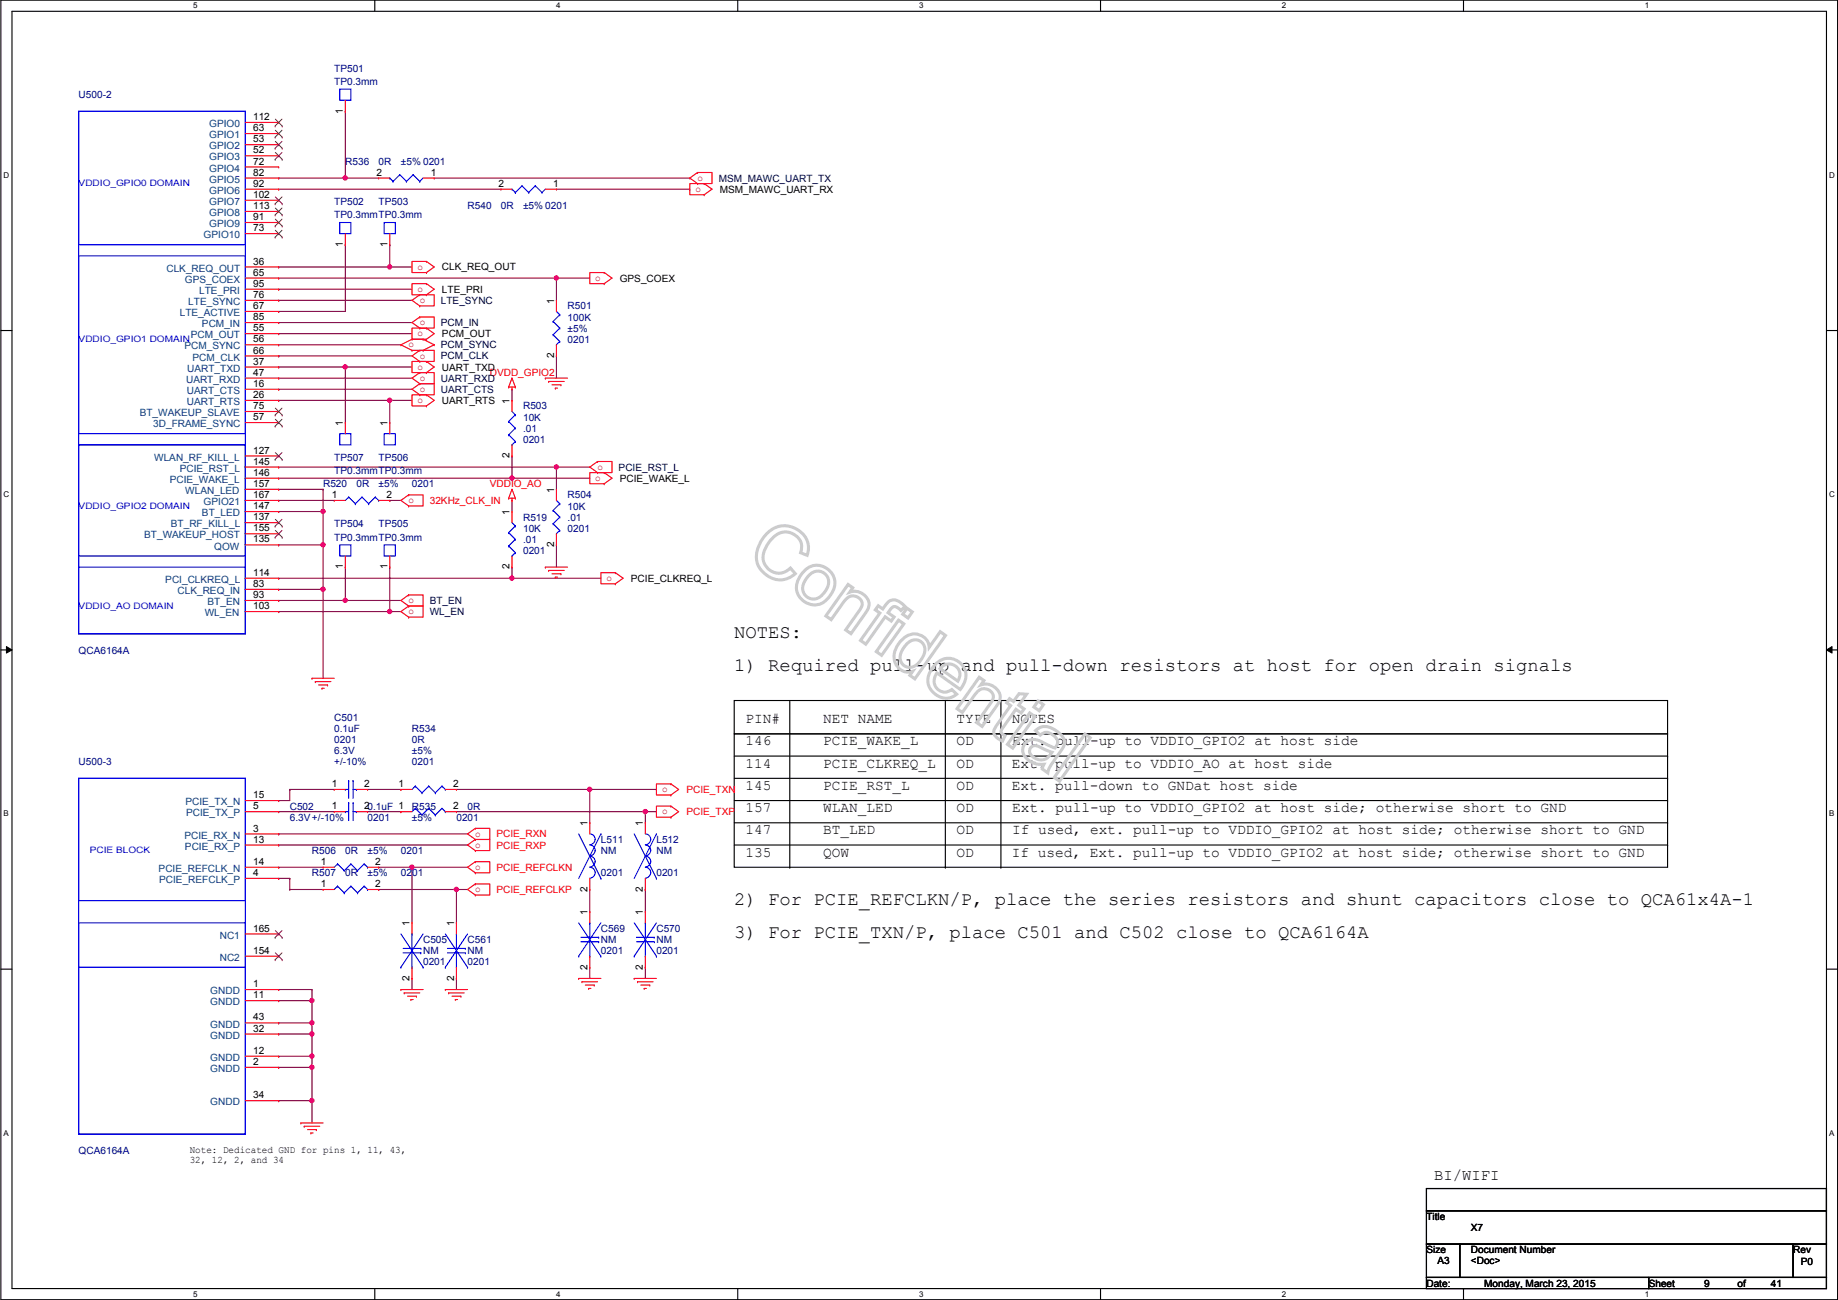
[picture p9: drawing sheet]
<svg xmlns="http://www.w3.org/2000/svg" width="420mm" height="297mm" viewBox="0 0 420 297" stroke-linecap="round" stroke-linejoin="round" font-family="sans-serif">
<path d="M.2 0h419.9v297h-419.9zM2.7 2.6h414.8v291.8h-414.8z" fill="none" stroke="#000" stroke-width=".25"/>
<g fill="#fff">
<path d="M44.2 .3h1v2h-1z"/>
<path d="M44.2 294.7h1v2h-1z"/>
</g>
<path d="M85.7 0v2.6M85.7 294.4v2.6" fill="none" stroke="#000" stroke-width=".25"/>
<g fill="#fff">
<path d="M127.1 .3h1v2h-1z"/>
<path d="M127.1 294.7h1v2h-1z"/>
</g>
<path d="M168.6 0v2.6M168.6 294.4v2.6" fill="none" stroke="#000" stroke-width=".25"/>
<g fill="#fff">
<path d="M210.1 .3h1v2h-1z"/>
<path d="M210.1 294.7h1v2h-1z"/>
</g>
<path d="M251.6 0v2.6M251.6 294.4v2.6" fill="none" stroke="#000" stroke-width=".25"/>
<g fill="#fff">
<path d="M293 .3h1v2h-1z"/>
<path d="M293 294.7h1v2h-1z"/>
</g>
<path d="M334.5 0v2.6M334.5 294.4v2.6" fill="none" stroke="#000" stroke-width=".25"/>
<g fill="#fff">
<path d="M376 .3h1v2h-1z"/>
<path d="M376 294.7h1v2h-1z"/>
<path d="M.8 39h1.3v2h-1.3z"/>
<path d="M418.2 39h1.2v2h-1.2z"/>
<path d="M.8 112h1.3v2h-1.3z"/>
<path d="M418.2 112h1.2v2h-1.2z"/>
</g>
<path d="M.2 75.5h2.5M417.5 75.5h2.6" fill="none" stroke="#000" stroke-width=".25"/>
<g fill="#fff">
<path d="M.8 185h1.2v1.9h-1.2z"/>
<path d="M418.2 185h1.1v1.9h-1.1z"/>
</g>
<path d="M.2 148.5h2.5M417.5 148.5h2.6" fill="none" stroke="#000" stroke-width=".25"/>
<path d="M1.5 147.7l1.2 .8-1.2 .7zM417.5 148.5l1.3-.8v1.5z" fill="#000"/>
<path d="M1.5 147.7l1.2 .8-1.2 .7zM417.5 148.5l1.3-.8v1.5z" fill="none" stroke="#000" stroke-width=".23"/>
<g fill="#fff">
<path d="M.8 257.9h1.2v2h-1.2z"/>
<path d="M418.2 257.9h1.1v2h-1.1z"/>
</g>
<g fill="none" stroke="#000" stroke-width=".25">
<path d="M167.8 160.1h213.4v7.6h-213.4zM167.8 167.7h213.4v30.5h-213.4zM167.8 177.8h213.4M167.8 172.8h213.4M180.5 160.1v38.1M216.1 160.1v38.1M228.8 160.1v38.1M381.2 177.8h.1M381.2 172.8h.1M167.8 193.1h213.4M167.8 188h213.4M167.8 182.9h213.4"/>
<path d="M180.5 198.2h.1M216.1 198.2h.1M228.8 198.2h.1M381.2 193.1h.1M381.2 188h.1M381.2 182.9h.1M.2 221.4h2.5M417.5 221.4h2.6"/>
</g>
<g fill="none" stroke="#800040" stroke-width=".25">
<path d="M63.7 182.9h.1M63.7 185.5h.1M63.7 190.5h.1M63.7 193.1h.1M63.7 198.2h.1M63.7 185.5h12.7M63.7 190.5h43.2M63.7 193.1h43.2M63.7 198.2h10.2M66.2 180.4h.1M66.2 180.4v2.5h-2.5M66.2 180.4h10.2"/>
<path d="M84 180.4h7.6M84 185.5h7.6M86.6 198.2h.1M86.6 198.2h20.3M91.6 180.4h.1M91.6 185.5h.1M94.2 198.2h.1M63.7 200.7h.1M63.7 200.7h2.5M66.2 203.2h.1M66.2 203.2h7.7M86.6 203.2h.1"/>
<path d="M86.6 203.2h20.3M104.3 203.2h.1M63.7 226.1h.1M63.7 228.6h.1M63.7 226.1h7.6M71.3 226.1h.1M71.3 226.1v2.5h-7.6M94.2 223.6h.1M94.2 223.6v2.5M104.3 223.6h.1M104.3 223.6v2.5"/>
</g>
<circle cx="71.3" cy="228.6" r=".49" fill="#f0f"/>
<circle cx="71.3" cy="228.6" r=".49" fill="none" stroke="#f0f" stroke-width=".25"/>
<path d="M63.7 233.7h.1M63.7 233.7h7.6M71.3 228.6h.1M71.3 233.7h.1M71.3 228.6v7.7" fill="none" stroke="#800040" stroke-width=".25"/>
<circle cx="71.3" cy="236.2" r=".49" fill="#f0f"/>
<circle cx="71.3" cy="236.2" r=".49" fill="none" stroke="#f0f" stroke-width=".25"/>
<circle cx="71.3" cy="233.7" r=".49" fill="#f0f"/>
<circle cx="71.3" cy="233.7" r=".49" fill="none" stroke="#f0f" stroke-width=".25"/>
<path d="M63.7 236.3h.1M63.7 236.3h7.6M71.3 236.3h.1M71.3 236.3v7.6M63.7 241.3h.1M63.7 241.3h7.6M71.3 241.3h.1" fill="none" stroke="#800040" stroke-width=".25"/>
<circle cx="71.3" cy="243.9" r=".49" fill="#f0f"/>
<circle cx="71.3" cy="243.9" r=".49" fill="none" stroke="#f0f" stroke-width=".25"/>
<circle cx="71.3" cy="241.3" r=".49" fill="#f0f"/>
<circle cx="71.3" cy="241.3" r=".49" fill="none" stroke="#f0f" stroke-width=".25"/>
<path d="M94.2 198.2h.1M94.2 198.2v12.7" fill="none" stroke="#800040" stroke-width=".25"/>
<circle cx="94.2" cy="198.1" r=".49" fill="#f0f"/>
<circle cx="94.2" cy="198.1" r=".49" fill="none" stroke="#f0f" stroke-width=".25"/>
<path d="M104.3 203.2h.1M104.3 203.2v7.7" fill="none" stroke="#800040" stroke-width=".25"/>
<circle cx="104.3" cy="203.2" r=".49" fill="#f0f"/>
<circle cx="104.3" cy="203.2" r=".49" fill="none" stroke="#f0f" stroke-width=".25"/>
<path d="M66.2 200.7h.1M66.2 200.7v2.5M63.7 243.9h.1M63.7 251.5h.1M63.7 243.9h7.6M63.7 251.5h7.6M71.3 243.9h.1M71.3 251.5h.1M71.3 243.9v12.7" fill="none" stroke="#800040" stroke-width=".25"/>
<circle cx="71.3" cy="251.5" r=".49" fill="#f0f"/>
<circle cx="71.3" cy="251.5" r=".49" fill="none" stroke="#f0f" stroke-width=".25"/>
<path d="M78.9 25.4h.1M78.9 25.4v15.3" fill="none" stroke="#800040" stroke-width=".25"/>
<circle cx="78.9" cy="40.7" r=".49" fill="#f0f"/>
<circle cx="78.9" cy="40.7" r=".49" fill="none" stroke="#f0f" stroke-width=".25"/>
<path d="M63.7 43.2h.1M63.7 40.7h.1M63.7 43.2h50.8M63.7 40.7h15.2M63.7 61h.1M63.7 63.5h.1M63.7 61h25.4M63.7 63.5h63.5" fill="none" stroke="#800040" stroke-width=".25"/>
<circle cx="127.2" cy="63.5" r=".49" fill="#f0f"/>
<circle cx="127.2" cy="63.5" r=".49" fill="none" stroke="#f0f" stroke-width=".25"/>
<g fill="none" stroke="#800040" stroke-width=".25">
<path d="M78.9 55.9h.1M78.9 55.9v15.3h-15.2M89.1 55.9h.1M89.1 55.9v5.1M63.7 66.1h.1M63.7 68.6h.1M63.7 71.2h.1M63.7 73.7h.1M63.7 76.2h.1M63.7 78.8h.1M63.7 66.1h30.5M63.7 68.6h30.5"/>
<path d="M63.7 73.7h30.5M63.7 76.2h30.5M63.7 78.8h27.9M127.2 63.5h.1M127.2 63.5v5.1M127.2 63.5h7.6M63.7 81.3h.1M63.7 83.9h.1M63.7 86.4h.1M63.7 88.9h.1M63.7 91.5h.1M63.7 81.3h30.5"/>
<path d="M63.7 83.9h15.2M63.7 86.4h30.5M63.7 88.9h30.5M63.7 91.5h25.4M127.2 81.3h.1M127.2 81.3v5.1"/>
</g>
<circle cx="89.1" cy="61" r=".49" fill="#f0f"/>
<circle cx="89.1" cy="61" r=".49" fill="none" stroke="#f0f" stroke-width=".25"/>
<path d="M89.1 61h.1M89.1 61h5.1M78.9 83.9h.1M78.9 83.9h15.3" fill="none" stroke="#800040" stroke-width=".25"/>
<circle cx="78.9" cy="83.8" r=".49" fill="#f0f"/>
<circle cx="78.9" cy="83.8" r=".49" fill="none" stroke="#f0f" stroke-width=".25"/>
<path d="M89.1 91.5h.1M89.1 91.5v5.1" fill="none" stroke="#800040" stroke-width=".25"/>
<circle cx="89.1" cy="91.5" r=".49" fill="#f0f"/>
<circle cx="89.1" cy="91.5" r=".49" fill="none" stroke="#f0f" stroke-width=".25"/>
<path d="M78.9 83.9h.1M78.9 83.9v12.7M89.1 91.5h.1M89.1 91.5h5.1M63.7 111.8h.1M63.7 111.8h10.2M73.9 111.8h.1M73.9 111.8v5.1" fill="none" stroke="#800040" stroke-width=".25"/>
<circle cx="73.8" cy="116.9" r=".49" fill="#f0f"/>
<circle cx="73.8" cy="116.9" r=".49" fill="none" stroke="#f0f" stroke-width=".25"/>
<path d="M63.7 116.9h.1M63.7 116.9h10.2M73.9 116.9h.1M73.9 116.9v7.6M73.9 134.7h.1M73.9 134.7v20.3" fill="none" stroke="#800040" stroke-width=".25"/>
<circle cx="73.8" cy="134.6" r=".49" fill="#f0f"/>
<circle cx="73.8" cy="134.6" r=".49" fill="none" stroke="#f0f" stroke-width=".25"/>
<path d="M63.7 134.7h.1M63.7 124.5h.1M63.7 124.5h10.2M73.9 124.5h.1M73.9 124.5v10.2h-10.2" fill="none" stroke="#800040" stroke-width=".25"/>
<circle cx="73.8" cy="124.5" r=".49" fill="#f0f"/>
<circle cx="73.8" cy="124.5" r=".49" fill="none" stroke="#f0f" stroke-width=".25"/>
<path d="M63.7 106.7h.1M63.7 106.7h63.5" fill="none" stroke="#800040" stroke-width=".25"/>
<circle cx="127.2" cy="106.7" r=".49" fill="#f0f"/>
<circle cx="127.2" cy="106.7" r=".49" fill="none" stroke="#f0f" stroke-width=".25"/>
<path d="M63.7 109.3h.1M63.7 109.3h53.3" fill="none" stroke="#800040" stroke-width=".25"/>
<circle cx="117" cy="109.2" r=".49" fill="#f0f"/>
<circle cx="117" cy="109.2" r=".49" fill="none" stroke="#f0f" stroke-width=".25"/>
<g fill="none" stroke="#800040" stroke-width=".25">
<path d="M117 88.9h.1M117 88.9v2.6M63.7 114.3h.1M63.7 114.3h12.7M89.1 114.3h.1M89.1 114.3h2.5M117 104.2h.1M117 109.3h.1M117 104.2v5.1M117 109.3h17.8M127.2 106.7h.1M127.2 106.7v5.1"/>
<path d="M127.2 106.7h7.6M63.7 132.1h.1M63.7 132.1h53.3"/>
</g>
<circle cx="117" cy="132.1" r=".49" fill="#f0f"/>
<circle cx="117" cy="132.1" r=".49" fill="none" stroke="#f0f" stroke-width=".25"/>
<path d="M117 114.3h.1M117 114.3v2.6M63.7 139.7h.1M63.7 137.2h.1M63.7 139.7h25.4M78.9 129.6h.1M78.9 129.6v7.6h-15.2M117 129.6h.1M117 132.1h.1M117 129.6v2.5M117 132.1h20.4" fill="none" stroke="#800040" stroke-width=".25"/>
<circle cx="78.9" cy="137.2" r=".49" fill="#f0f"/>
<circle cx="78.9" cy="137.2" r=".49" fill="none" stroke="#f0f" stroke-width=".25"/>
<path d="M78.9 137.2h.1M78.9 137.2h12.7M89.1 129.6h.1M89.1 129.6v10.1" fill="none" stroke="#800040" stroke-width=".25"/>
<circle cx="89.1" cy="139.7" r=".49" fill="#f0f"/>
<circle cx="89.1" cy="139.7" r=".49" fill="none" stroke="#f0f" stroke-width=".25"/>
<path d="M89.1 139.7h.1M89.1 139.7h2.5M127.2 124.5h.1M127.2 124.5v5.1M104.3 180.4h30.5M134.8 180.4h.1" fill="none" stroke="#800040" stroke-width=".25"/>
<circle cx="134.8" cy="180.4" r=".49" fill="#f0f"/>
<circle cx="134.8" cy="180.4" r=".49" fill="none" stroke="#f0f" stroke-width=".25"/>
<path d="M104.3 185.5h43.2M147.5 185.5h.1" fill="none" stroke="#800040" stroke-width=".25"/>
<circle cx="147.5" cy="185.4" r=".49" fill="#f0f"/>
<circle cx="147.5" cy="185.4" r=".49" fill="none" stroke="#f0f" stroke-width=".25"/>
<g fill="none" stroke="#800040" stroke-width=".25">
<path d="M78.9 40.7h.1M78.9 40.7h7.7M99.3 40.7h58.4M127.2 43.2h30.5M157.7 40.7h.1M157.7 43.2h.1M134.8 180.4h.1M134.8 180.4v7.6M134.8 180.4h15.3M147.5 185.5h.1M147.5 185.5v2.5M147.5 185.5h2.6"/>
<path d="M150.1 180.4h.1M150.1 185.5h.1M134.8 203.2h.1M134.8 203.2v5.1M147.5 203.2h.1M147.5 203.2v5.1M134.8 221h.1M134.8 221v2.6M147.5 221h.1M147.5 221v2.6"/>
</g>
<g fill="none" stroke="#f00" stroke-width=".25">
<path d="M56.1 28h7.6M56.1 30.5h7.6M56.1 35.6h7.6M56.1 33.1h7.6M56.1 38.1h7.6M63.7 28h.1M63.7 30.5h.1M63.7 35.6h.1M63.7 33.1h.1M63.7 38.1h.1M78.9 25.4h.1M78.9 22.9v2.5"/>
<path d="M159.5 39.4h.1M159.5 39.4h3.3v2.6h-3.3M159.5 39.4l-1.8 1.3 1.8 1.3M56.1 45.8h7.6M56.1 43.2h7.6M56.1 40.7h7.6M56.1 48.3h7.6M56.1 50.8h7.6M56.1 53.4h7.6M63.7 45.8h.1M63.7 43.2h.1M63.7 40.7h.1"/>
<path d="M63.7 48.3h.1M63.7 50.8h.1M63.7 53.4h.1M78.9 55.9h.1M78.9 53.4v2.5M86.6 40.7h.1M86.6 40.7h2.5M89.1 55.9h.1M89.1 53.4v2.5M96.7 40.7h2.6M97.5 59.7h.1M97.5 59.7h-3.3v2.6h3.3"/>
<path d="M97.5 59.7l1.8 1.3-1.8 1.3M99.3 40.7h.1M114.5 43.2h.1M114.5 43.2h2.5M124.7 43.2h2.5M127.2 43.2h.1M159.5 42h.1M161 42h.1M161 44.5h.1M161 42h-3.3v2.5h3.3M161 42l1.8 1.2-1.8 1.3M56.1 61h7.6"/>
<path d="M56.1 63.5h7.6M56.1 66.1h7.6M56.1 68.6h7.6M56.1 71.2h7.6M56.1 73.7h7.6M56.1 76.2h7.6M56.1 78.8h7.6M63.7 61h.1M63.7 63.5h.1M63.7 66.1h.1M63.7 68.6h.1M63.7 71.2h.1"/>
<path d="M63.7 73.7h.1M63.7 76.2h.1M63.7 78.8h.1M91.6 78.8h.1M91.6 78.8l2.6 1.3M94.2 77.5h.1M94.2 77.5l-2.6 1.3M94.2 77.5h2.5M96 67.4h.1M96 69.9h.1M96 67.4h3.3v2.5h-3.3M96 72.4h.1"/>
<path d="M96 75h.1M96 72.4h3.3v2.6h-3.3M96 67.4l-1.8 1.2 1.8 1.3M96 72.4l-1.8 1.3 1.8 1.3M96.7 77.5h.1M96.7 77.5l2.6 1.3M97.5 62.3h.1M97.5 64.8h.1M97.5 67.4h.1M97.5 64.8h-3.3v2.6h3.3M97.5 75h.1M97.5 77.5h.1"/>
<path d="M97.5 75h-3.3v2.5h3.3M97.5 64.8l1.8 1.3-1.8 1.3M97.5 75l1.8 1.2-1.8 1.3M99.3 78.8h.1M99.3 78.8l-2.6 1.3M127.2 68.6h.1M127.2 68.6v2.6M127.2 78.8v2.5M138.1 62.3h.1M138.1 64.8h.1M138.1 62.3h-3.3v2.5h3.3M138.1 62.3l1.8 1.2-1.8 1.3"/>
<path d="M56.1 86.4h7.6M56.1 81.3h7.6M56.1 83.9h7.6M56.1 94h7.6M56.1 88.9h7.6M56.1 91.5h7.6M56.1 96.6h7.6M63.7 81.3h.1M63.7 83.9h.1M63.7 86.4h.1M63.7 94h.1M63.7 88.9h.1"/>
<path d="M63.7 91.5h.1M63.7 96.6h.1M78.9 96.6h.1M78.9 96.6v2.5M89.1 96.6h.1M89.1 96.6v2.5M94.2 80.1h.1M94.2 80.1h2.5M96 80.1h.1M96 82.6h.1M96 80.1h3.3v2.5h-3.3M96 85.1h.1"/>
<path d="M96 87.7h.1M96 85.1h3.3v2.6h-3.3M96 90.2h.1M96 87.7h3.3v2.5h-3.3M96 80.1l-1.8 1.2 1.8 1.3M96 85.1l-1.8 1.3 1.8 1.3M96 87.7l-1.8 1.2 1.8 1.3M96.7 80.1h.1M97.5 82.6h.1M97.5 85.1h.1M97.5 82.6h-3.3v2.5h3.3M97.5 90.2h.1"/>
<path d="M97.5 92.8h.1M97.5 90.2h-3.3v2.6h3.3M97.5 82.6l1.8 1.3-1.8 1.2M97.5 90.2l1.8 1.3-1.8 1.3M116.3 88.4h.1M116.3 88.4h1.5M117 88.9h.1M117 86.4h.1M117 91.5h.1M117 88.4v.5M117 91.5v2.5M117 86.4l-.7 2"/>
<path d="M117 86.4l.8 2M117.8 88.4h.1M124.7 86.4h.1M124.7 86.4h5M125.4 87.2h.1M125.4 87.2h3.6M126.2 87.9h2M126.9 88.7h.1M126.9 88.7h.6M127.2 81.3h.1M128.2 87.9h.1M56.1 104.2h7.6"/>
<path d="M56.1 106.7h7.6M56.1 109.3h7.6M56.1 111.8h7.6M56.1 114.3h7.6M56.1 116.9h7.6M56.1 119.4h7.6M63.7 104.2h.1M63.7 106.7h.1M63.7 109.3h.1M63.7 111.8h.1M63.7 114.3h.1M63.7 116.9h.1"/>
<path d="M63.7 119.4h.1M76.4 114.3h.1M76.4 114.3h2.5M86.6 114.3h2.5M89.1 114.3h.1M93.4 113.1h.1M93.4 115.6h.1M93.4 113.1h3.3v2.5h-3.3M93.4 113.1l-1.8 1.2 1.8 1.3M116.3 113.8h.1M116.3 113.8h1.5M117 114.3h.1"/>
<path d="M117 111.8h.1M117 104.2h.1M117 116.9h.1M117 101.6v2.6M117 113.8v.5M117 116.9v2.5M117 111.8l-.7 2M117 111.8l.8 2M117.8 113.8h.1M127.2 111.8h.1M127.2 111.8v2.5M136.6 105.5h.1"/>
<path d="M136.6 108h.1M136.6 105.5h3.3v2.5h-3.3M136.6 105.5l-1.8 1.2 1.8 1.3M138.1 108h.1M138.1 110.5h.1M138.1 108h-3.3v2.5h3.3M138.1 108l1.8 1.3-1.8 1.2M56.1 122h7.6M56.1 124.5h7.6M56.1 132.1h7.6M56.1 139.7h7.6M56.1 137.2h7.6"/>
<path d="M56.1 134.7h7.6M63.7 122h.1M63.7 124.5h.1M63.7 132.1h.1M63.7 139.7h.1M63.7 137.2h.1M63.7 134.7h.1M78.9 129.6h.1M78.9 127v2.6M89.1 129.6h.1M89.1 127v2.6M93.4 135.9h.1"/>
<path d="M93.4 138.5h.1M93.4 135.9h3.3v2.6h-3.3M93.4 138.5h3.3v2.5h-3.3M93.4 135.9l-1.8 1.3 1.8 1.3M93.4 138.5l-1.8 1.2 1.8 1.3M117 129.6h.1M117 127v2.6M124.7 129.6h.1M124.7 129.6h5M125.4 130.3h.1M125.4 130.3h3.6M126.2 131.1h2"/>
<path d="M126.9 131.9h.1M126.9 131.9h.6M127.2 124.5h.1M127.2 122v2.5M128.2 131.1h.1M140.7 130.9h.1M140.7 133.4h.1M140.7 130.9h-3.3v2.5h3.3M140.7 130.9l1.7 1.2-1.7 1.3M71.3 155h.1M71.3 155h5.1M72.1 155.7h.1"/>
<path d="M72.1 155.7h3.5M72.8 156.5h2.1M73.6 157.3h.1M73.6 157.3h.5M74.9 156.5h.1M93.4 141h.1M153.4 179.1h.1M153.4 179.1h-3.3v2.6h3.3M153.4 179.1l1.7 1.3-1.7 1.3M56.1 182.9h7.6M56.1 185.5h7.6M56.1 190.5h7.6"/>
<path d="M56.1 193.1h7.6M56.1 198.2h7.6M63.7 182.9h.1M63.7 185.5h.1M63.7 190.5h.1M63.7 193.1h.1M63.7 198.2h.1M73.9 198.2h.1M73.9 198.2h2.5M76.4 180.4h.1M76.4 185.5h.1M76.4 180.4h2.5"/>
<path d="M76.4 185.5h2.5M81.5 180.4h2.5M81.5 185.5h2.5M84 180.4h.1M84 185.5h.1M84 198.2h2.6M86.6 198.2h.1M91.6 185.5h.1M91.6 180.4h.1M91.6 180.4h2.6M91.6 185.5h2.6M101.8 180.4h2.5"/>
<path d="M101.8 185.5h2.5M104.3 185.5h.1M104.3 180.4h.1M108.7 189.3h.1M108.7 191.8h.1M108.7 189.3h3.3v2.5h-3.3M108.7 194.4h.1M108.7 191.8h3.3v2.6h-3.3M108.7 196.9h.1M108.7 199.4h.1M108.7 196.9h3.3v2.5h-3.3M108.7 189.3l-1.8 1.2 1.8 1.3"/>
<path d="M108.7 191.8l-1.8 1.3 1.8 1.3M108.7 196.9l-1.8 1.3 1.8 1.2M134.8 188h.1M134.8 188v2.5M147.5 188h.1M147.5 188v2.5M153.4 181.7h.1M153.4 184.2h.1M153.4 186.7h.1M153.4 184.2h-3.3v2.5h3.3M153.4 184.2l1.7 1.3-1.7 1.2M56.1 200.7h7.6"/>
<path d="M56.1 218.5h7.6M56.1 213.4h7.6M63.7 200.7h.1M63.7 218.5h.1M63.7 213.4h.1M73.9 203.2h.1M73.9 203.2h2.5M84 203.2h2.6M86.6 203.2h.1M94.2 210.9h.1M94.2 210.9v2.5M104.3 210.9h.1"/>
<path d="M104.3 210.9v2.5M108.7 202h.1M108.7 204.5h.1M108.7 202h3.3v2.5h-3.3M108.7 202l-1.8 1.2 1.8 1.3M134.8 203.2h.1M134.8 208.3h.1M134.8 200.7v2.5M134.8 208.3v2.6M134.8 218.5v2.5M147.5 208.3h.1M147.5 203.2h.1"/>
<path d="M147.5 200.7v2.5M147.5 208.3v2.6M147.5 218.5v2.5M56.1 226.1h7.6M56.1 228.6h7.6M56.1 236.3h7.6M56.1 233.7h7.6M63.7 226.1h.1M63.7 228.6h.1M63.7 236.3h.1M63.7 233.7h.1M91.6 226.1h.1"/>
<path d="M91.6 226.1h5.1M92.4 226.9h.1M92.4 226.9h3.6M93.2 227.6h2M93.9 228.4h.1M93.9 228.4h.5M94.2 223.6h.1M94.2 221v2.6M95.2 227.6h.1M101.8 226.1h.1M101.8 226.1h5.1M102.6 226.9h.1"/>
<path d="M102.6 226.9h3.5M103.3 227.6h2.1M104.1 228.4h.1M104.1 228.4h.5M104.3 223.6h.1M104.3 221v2.6M105.4 227.6h.1M132.3 223.6h.1M132.3 223.6h5.1M133 224.3h.1M133 224.3h3.6M133.8 225.1h2"/>
<path d="M134.6 225.8h.1M134.6 225.8h.5M134.8 221h.1M135.8 225.1h.1M145 223.6h.1M145 223.6h5.1M145.7 224.3h.1M145.7 224.3h3.6M146.5 225.1h2M147.3 225.8h.1M147.3 225.8h.5M147.5 221h.1"/>
<path d="M148.5 225.1h.1M56.1 243.9h7.6M56.1 241.3h7.6M56.1 251.5h7.6M63.7 243.9h.1M63.7 241.3h.1M63.7 251.5h.1M68.8 256.6h.1M68.8 256.6h5.1M69.5 257.3h.1M69.5 257.3h3.6M70.3 258.1h2"/>
<path d="M71.1 258.9h.1M71.1 258.9h.5M72.3 258.1h.1"/>
</g>
<path d="M326.1 271.6h91.4v5h-91.4zM326.1 276.6h91.4v7.7h-91.4zM326.1 284.3h7.6v7.6h-7.6zM326.1 291.9h50.8v2.5h-50.8zM333.7 284.3h76.2v7.6h-76.2zM376.9 291.9h40.6v2.5h-40.6zM409.9 284.3h7.6v7.6h-7.6z" fill="none" stroke="#000" stroke-width=".25"/>
<g fill="none" stroke="#00f" stroke-width=".25">
<path d="M18 25.4h38.1v30.5h-38.1zM18 25.4h38.1v119.4h-38.1zM77.7 20.4h2.5v2.5h-2.5zM91.4 39.9h.1M91.4 39.9l1.5 1.5M91.4 39.9l-1.5 1.5M94.4 39.9h.1M94.4 39.9l1.6 1.5M94.4 39.9l-1.5 1.5M18 58.5h38.1v40.6h-38.1zM77.7 50.8h2.5v2.6h-2.5zM87.8 50.8h2.6v2.6h-2.6z"/>
<path d="M89.1 40.7h.1M89.1 40.7l.8 .7M89.9 41.4h.1M92.9 41.4h.1M96 41.4h.1M96.7 40.7l-.7 .7M117 43.2h.1M117 43.2l.8 .8M117.8 44h.1M119.3 42.5h.1M119.3 42.5l1.6 1.5M119.3 42.5l-1.5 1.5"/>
<path d="M120.9 44h.1M122.4 42.5h.1M122.4 42.5l1.5 1.5M122.4 42.5l-1.5 1.5M123.9 44h.1M124.7 43.2l-.8 .8M126.4 73.4h.1M126.4 76.5h.1M126.4 73.4l1.6 1.6M126.4 76.5l1.6 1.5M127.2 78.8h.1M127.2 71.2l.8 .7"/>
<path d="M128 71.9h.1M128 75h.1M128 78h.1M128 71.9l-1.6 1.5M128 75l-1.6 1.5M128 78l-.8 .8M77.7 99.1h2.5v2.5h-2.5zM87.8 99.1h2.6v2.5h-2.6zM116.3 96.3h.1M116.3 99.4h.1M116.3 96.3l1.5 1.5M116.3 99.4l1.5 1.5"/>
<path d="M117 94l.8 .8M117.8 94.8h.1M117.8 97.8h.1M117.8 94.8l-1.5 1.5M117.8 97.8l-1.5 1.6M18 101.6h38.1v43.2h-38.1zM18 101.6h38.1v25.4h-38.1zM79.7 113.6h.1M79.7 113.6l-.8 .7M79.7 113.6l1.5 1.5M81.2 115.1h.1M82.8 113.6h.1"/>
<path d="M82.8 113.6l-1.6 1.5M82.8 113.6l1.5 1.5M84.3 115.1h.1M85.8 113.6h.1M85.8 113.6l-1.5 1.5M85.8 113.6l.8 .7M86.6 114.3h.1M117 101.6h.1M117 119.4l.8 .8M117.8 100.9h.1M117.8 100.9l-.8 .7M126.4 116.6h.1"/>
<path d="M126.4 119.7h.1M126.4 116.6l1.6 1.6M126.4 119.7l1.6 1.5M127.2 114.3l.8 .8M128 115.1h.1M128 118.2h.1M128 115.1l-1.6 1.5M128 118.2l-1.6 1.5M18 129.6h38.1v15.2h-38.1zM77.7 124.5h2.5v2.5h-2.5zM87.8 124.5h2.6v2.5h-2.6zM116.3 121.7h.1"/>
<path d="M116.3 124.8h.1M116.3 121.7l1.5 1.5M116.3 124.8l1.5 1.5M117 127h.1M117.8 120.2h.1M117.8 123.2h.1M117.8 126.3h.1M117.8 120.2l-1.5 1.5M117.8 123.2l-1.5 1.6M117.8 126.3l-.8 .7M127.2 122h.1M128 121.2h.1"/>
<path d="M128 121.2l-.8 .8M18 177.8h38.1v81.3h-38.1zM18 177.8h38.1v28h-38.1zM79.7 178.4h.1M79.7 178.4v4M80.7 178.4h.1M80.7 178.4v4M94.9 179.6h.1M94.9 179.6l-.7 .8M94.9 179.6l1.6 1.5M98 179.6h.1M98 179.6l-1.5 1.5"/>
<path d="M98 179.6l1.5 1.5M101 179.6h.1M101 179.6l-1.5 1.5M101 179.6l.8 .8M77.2 197.4h.1M77.2 197.4l-.8 .8M77.2 197.4l1.5 1.5M78.7 198.9h.1M78.9 180.4h.1M78.9 185.5h.1M78.9 180.4h.8M78.9 185.5h.8"/>
<path d="M79.7 183.4h.1M79.7 183.4v4.1M80.2 197.4h.1M80.2 197.4l-1.5 1.5M80.2 197.4l1.5 1.5M80.7 183.4h.1M80.7 183.4v4.1M80.7 180.4h.8M80.7 185.5h.8M81.5 180.4h.1M81.5 185.5h.1M81.7 198.9h.1"/>
<path d="M83.3 197.4h.1M83.3 197.4l-1.6 1.5M83.3 197.4l.7 .8M84 198.2h.1M94.9 184.7h.1M94.9 184.7l-.7 .8M94.9 184.7l1.6 1.5M96.5 186.2h.1M96.5 181.1h.1M98 184.7h.1M98 184.7l-1.5 1.5M98 184.7l1.5 1.5"/>
<path d="M99.5 186.2h.1M99.5 181.1h.1M101 184.7h.1M101 184.7l-1.5 1.5M101 184.7l.8 .8M101.8 185.5h.1M101.8 180.4h.1M132.3 190.5l5.1 10.2M134.8 190.5a1.25 1.25 0 0 1 1.2 1.3 1.25 1.25 0 0 1-1.2 1.2M134.8 193.1a1.25 1.25 0 0 1 1.2 1.2 1.25 1.25 0 0 1-1.2 1.3M134.8 195.6a1.25 1.25 0 0 1 1.2 1.3 1.25 1.25 0 0 1-1.2 1.2 1.27 1.27 0 0 1 1.2 1.3 1.27 1.27 0 0 1-1.2 1.3M137.4 190.5h.1"/>
<path d="M137.4 190.5l-5.1 10.2M145 190.5l5.1 10.2M147.5 190.5a1.25 1.25 0 0 1 1.2 1.3 1.25 1.25 0 0 1-1.2 1.2M147.5 193.1a1.25 1.25 0 0 1 1.2 1.2 1.25 1.25 0 0 1-1.2 1.3M147.5 195.6a1.25 1.25 0 0 1 1.2 1.3 1.25 1.25 0 0 1-1.2 1.2 1.27 1.27 0 0 1 1.2 1.3 1.27 1.27 0 0 1-1.2 1.3M150.1 190.5h.1M150.1 190.5l-5.1 10.2M18 210.9h38.1v10.1h-38.1zM77.2 202.5h.1M77.2 202.5l-.8 .7M77.2 202.5l1.5 1.5M78.7 204h.1"/>
<path d="M80.2 202.5h.1M80.2 202.5l-1.5 1.5M80.2 202.5l1.5 1.5M81.7 204h.1M83.3 202.5h.1M83.3 202.5l-1.6 1.5M83.3 202.5l.7 .7M84 203.2h.1M91.6 213.4l5.1 7.6M92.1 216.7h4.1M92.1 217.7h4.1M94.2 213.4h.1"/>
<path d="M94.2 213.4v3.3M94.2 217.7v3.3M96.2 216.7h.1M96.2 217.7h.1M96.7 213.4l-5.1 7.6M101.8 213.4l5.1 7.6M102.3 216.7h4.1M102.3 217.7h4.1M104.3 213.4h.1M104.3 213.4v3.3M104.3 217.7v3.3M106.4 216.7h.1"/>
<path d="M106.4 217.7h.1M106.9 213.4l-5.1 7.6M132.3 218.5h.1M132.3 210.9l5.1 7.6M132.8 214.2h4.1M132.8 215.2h4.1M134.8 210.9h.1M134.8 218.5h.1M134.8 210.9v3.3M134.8 215.2v3.3M136.9 214.2h.1M136.9 215.2h.1"/>
<path d="M137.4 200.7h.1M137.4 218.5h.1M137.4 210.9l-5.1 7.6M145 218.5h.1M145 210.9l5.1 7.6M145.5 214.2h4.1M145.5 215.2h4.1M147.5 210.9h.1M147.5 218.5h.1M147.5 210.9v3.3M147.5 215.2v3.3M149.6 214.2h.1"/>
<path d="M149.6 215.2h.1M150.1 218.5h.1M150.1 200.7h.1M150.1 210.9l-5.1 7.6M18 221h38.1v38.1h-38.1zM91.6 221h.1M94.2 221h.1M96.7 221h.1M101.8 221h.1M104.3 221h.1M106.9 221h.1"/>
</g>
<g fill="none" stroke="#804000" stroke-width=".23">
<path d="M62.9 28.8h.1M62.9 31.3h.1M62.9 36.4h.1M62.9 33.9h.1M62.9 27.2l1.6 1.6M62.9 29.8l1.6 1.5M62.9 34.8l1.6 1.6M62.9 32.3l1.6 1.6M64.5 27.2l-1.6 1.6M64.5 29.8l-1.6 1.5M64.5 34.8l-1.6 1.6M64.5 32.3l-1.6 1.6"/>
<path d="M64.5 28.8h.1M64.5 31.3h.1M64.5 36.4h.1M64.5 33.9h.1M62.9 46.6h.1M62.9 49.1h.1M62.9 51.6h.1M62.9 54.2h.1M62.9 45l1.6 1.6M62.9 47.5l1.6 1.6M62.9 50.1l1.6 1.5M62.9 52.6l1.6 1.6"/>
<path d="M64.5 45l-1.6 1.6M64.5 47.5l-1.6 1.6M64.5 50.1l-1.6 1.5M64.5 52.6l-1.6 1.6M64.5 46.6h.1M64.5 49.1h.1M64.5 51.6h.1M64.5 54.2h.1M62.9 94.8h.1M62.9 97.4h.1M62.9 93.3l1.6 1.5M62.9 95.8l1.6 1.6"/>
<path d="M64.5 93.3l-1.6 1.5M64.5 95.8l-1.6 1.6M64.5 94.8h.1M64.5 97.4h.1M62.9 105h.1M62.9 103.4l1.6 1.6M62.9 118.7l1.6 1.5M64.5 103.4l-1.6 1.6M64.5 118.7l-1.6 1.5M64.5 105h.1M62.9 120.2h.1M62.9 122.8h.1"/>
<path d="M62.9 121.2l1.6 1.6M64.5 121.2l-1.6 1.6M64.5 120.2h.1M64.5 122.8h.1M62.9 219.3h.1M62.9 214.2h.1M62.9 217.7l1.6 1.6M62.9 212.6l1.6 1.6M64.5 217.7l-1.6 1.6M64.5 212.6l-1.6 1.6M64.5 219.3h.1M64.5 214.2h.1"/>
</g>
<circle cx="71.3" cy="228.6" r=".49" fill="#f0f"/>
<circle cx="71.3" cy="228.6" r=".49" fill="none" stroke="#f0f" stroke-width=".25"/>
<circle cx="71.3" cy="236.2" r=".49" fill="#f0f"/>
<circle cx="71.3" cy="236.2" r=".49" fill="none" stroke="#f0f" stroke-width=".25"/>
<circle cx="71.3" cy="233.7" r=".49" fill="#f0f"/>
<circle cx="71.3" cy="233.7" r=".49" fill="none" stroke="#f0f" stroke-width=".25"/>
<circle cx="71.3" cy="243.9" r=".49" fill="#f0f"/>
<circle cx="71.3" cy="243.9" r=".49" fill="none" stroke="#f0f" stroke-width=".25"/>
<circle cx="71.3" cy="241.3" r=".49" fill="#f0f"/>
<circle cx="71.3" cy="241.3" r=".49" fill="none" stroke="#f0f" stroke-width=".25"/>
<circle cx="94.2" cy="198.1" r=".49" fill="#f0f"/>
<circle cx="94.2" cy="198.1" r=".49" fill="none" stroke="#f0f" stroke-width=".25"/>
<circle cx="104.3" cy="203.2" r=".49" fill="#f0f"/>
<circle cx="104.3" cy="203.2" r=".49" fill="none" stroke="#f0f" stroke-width=".25"/>
<circle cx="71.3" cy="251.5" r=".49" fill="#f0f"/>
<circle cx="71.3" cy="251.5" r=".49" fill="none" stroke="#f0f" stroke-width=".25"/>
<circle cx="78.9" cy="40.7" r=".49" fill="#f0f"/>
<circle cx="78.9" cy="40.7" r=".49" fill="none" stroke="#f0f" stroke-width=".25"/>
<circle cx="127.2" cy="63.5" r=".49" fill="#f0f"/>
<circle cx="127.2" cy="63.5" r=".49" fill="none" stroke="#f0f" stroke-width=".25"/>
<circle cx="89.1" cy="61" r=".49" fill="#f0f"/>
<circle cx="89.1" cy="61" r=".49" fill="none" stroke="#f0f" stroke-width=".25"/>
<circle cx="78.9" cy="83.8" r=".49" fill="#f0f"/>
<circle cx="78.9" cy="83.8" r=".49" fill="none" stroke="#f0f" stroke-width=".25"/>
<circle cx="89.1" cy="91.5" r=".49" fill="#f0f"/>
<circle cx="89.1" cy="91.5" r=".49" fill="none" stroke="#f0f" stroke-width=".25"/>
<circle cx="73.8" cy="116.9" r=".49" fill="#f0f"/>
<circle cx="73.8" cy="116.9" r=".49" fill="none" stroke="#f0f" stroke-width=".25"/>
<circle cx="73.8" cy="134.6" r=".49" fill="#f0f"/>
<circle cx="73.8" cy="134.6" r=".49" fill="none" stroke="#f0f" stroke-width=".25"/>
<circle cx="73.8" cy="124.5" r=".49" fill="#f0f"/>
<circle cx="73.8" cy="124.5" r=".49" fill="none" stroke="#f0f" stroke-width=".25"/>
<circle cx="127.2" cy="106.7" r=".49" fill="#f0f"/>
<circle cx="127.2" cy="106.7" r=".49" fill="none" stroke="#f0f" stroke-width=".25"/>
<circle cx="117" cy="109.2" r=".49" fill="#f0f"/>
<circle cx="117" cy="109.2" r=".49" fill="none" stroke="#f0f" stroke-width=".25"/>
<circle cx="117" cy="132.1" r=".49" fill="#f0f"/>
<circle cx="117" cy="132.1" r=".49" fill="none" stroke="#f0f" stroke-width=".25"/>
<circle cx="78.9" cy="137.2" r=".49" fill="#f0f"/>
<circle cx="78.9" cy="137.2" r=".49" fill="none" stroke="#f0f" stroke-width=".25"/>
<circle cx="89.1" cy="139.7" r=".49" fill="#f0f"/>
<circle cx="89.1" cy="139.7" r=".49" fill="none" stroke="#f0f" stroke-width=".25"/>
<circle cx="134.8" cy="180.4" r=".49" fill="#f0f"/>
<circle cx="134.8" cy="180.4" r=".49" fill="none" stroke="#f0f" stroke-width=".25"/>
<circle cx="147.5" cy="185.4" r=".49" fill="#f0f"/>
<circle cx="147.5" cy="185.4" r=".49" fill="none" stroke="#f0f" stroke-width=".25"/>
<g fill="none" stroke="#ccc" stroke-width=".71" stroke-linecap="butt">
<path d="M175.2 122.1a5.5 5.5 0 0 1 5.9-1.7 5.5 5.5 0 0 1 3.7 4.9l-.3 1.6-1.5-.6a3.6 3.6 0 0 0-1.1-4 3.6 3.6 0 0 0-4.1-.3 7.1 7.1 0 0 0-3.4 5.8 3.6 3.6 0 0 0 2.5 3 3.6 3.6 0 0 0 3.8-1l1.1 1.3a5.4 5.4 0 0 1-6 .7 5.4 5.4 0 0 1-2.9-5.2 8.4 8.4 0 0 1 2.3-4.5zM184 130.3a4.1 4.1 0 0 1 5.8 .3 4.1 4.1 0 0 1-.3 5.9 4.1 4.1 0 0 1-5.9 .8 4.1 4.1 0 0 1-.5-6zM185.1 131.3a2.55 2.55 0 0 1 3.5-.2 2.55 2.55 0 0 1 .3 3.5 3.4 3.4 0 0 1-3.6 2.2 2.58 2.58 0 0 1-1.3-4.1zM193.9 133.5l1 .8-.7 1a3.1 3.1 0 0 1 3.4 .6 3.1 3.1 0 0 1 .8 3.3l-3.9 5.6-1.2-.9 3.1-4.3a2.04 2.04 0 0 0-.2-3.1 2.04 2.04 0 0 0-3 .7l-3.2 4.4-1.2-.9zM200.8 138.4l1 .7a3.3 3.3 0 0 1 2.3-2 3.6 3.6 0 0 1 2.8 1.5l-.9 .9a1.58 1.58 0 0 0-2.1-.7l-.9 1.2 1.4 1-.7 .9-1.4-1-4.4 6.3-1.2-.9 4.4-6.2-1-.8zM207.3 139l1.2 .8-.9 1.4-1.2-.9zM205.4 141.7l1.2 .9-5.1 7.1-1.2-.8zM206.1 146.3a3.5 3.5 0 0 1 3.7-1.4 3.5 3.5 0 0 1 2.6 3l2.5-3.6 1.2 .9-7 9.9-1.1-.8 .6-.9a3.4 3.4 0 0 1-3.4-1 3.4 3.4 0 0 1-.7-3.5l.6-1.4zM207.4 147a2.33 2.33 0 0 1 3.2-.3 2.33 2.33 0 0 1 .5 3.2 3.8 3.8 0 0 1-3.4 2.6 2.43 2.43 0 0 1-1.4-4zM214 151.6a4 4 0 0 1 5.7 .1 4 4 0 0 1 0 5.6l-.2 .2-5.3-3.8a2.56 2.56 0 0 0-.1 3.5 2.56 2.56 0 0 0 3.5 .4l1.1 1a4.1 4.1 0 0 1-4.7 .2 4.1 4.1 0 0 1-1.7-4.5l.5-1.1zM215.2 152.4a2.46 2.46 0 0 1 3.4-.1 2.46 2.46 0 0 1 .3 3.3l-4-2.8zM223.9 154.7l1 .8-.7 1a3.1 3.1 0 0 1 3.3 .6 3.1 3.1 0 0 1 .9 3.3l-3.9 5.6-1.2-.9 3.1-4.3a2.04 2.04 0 0 0-.2-3.1 2.04 2.04 0 0 0-3.1 .7l-3.1 4.4-1.2-.9z"/>
<path d="M230.8 159.6l.9 .7 1.2-1.8 1.8 .1-1.8 2.5 1.2 .9-.7 .9-1.2-.8-3 4.2a.94 .94 0 0 0-.4 .9 .94 .94 0 0 0 .8 .8l.2 .1-.6 1.2a2.33 2.33 0 0 1-1.9-2.6l3.7-5.5-.9-.6zM235.4 162.9l1.2 .8-5.1 7.2-1.2-.8zM235.7 170.7a1.85 1.85 0 0 1 2.5 .2l2.3 1a2.7 2.7 0 0 1-2.7 1.7 2.7 2.7 0 0 1-2.5-1.9zM236.7 166.9a3.4 3.4 0 0 1 4.8 .1 2.88 2.88 0 0 1 1.6 3.6l-1.8 2.7a7.2 7.2 0 0 0-1.8 3.3l-1.3-.9 .4-1.1a4.5 4.5 0 0 1-4.8-2.7 2.61 2.61 0 0 1 1.3-2.6 2.61 2.61 0 0 1 2.9 .1l3.2 1.5a1.75 1.75 0 0 0-.5-3 1.96 1.96 0 0 0-2.9 .1zM237.3 160.2l1.2 .8-1 1.4-1.2-.9zM248 167.7l1.2 .9-7 9.9-1.2-.9z"/>
</g>
<g font-size="4.3">
<text x="167.8" y="145.7">NOTES:</text>
<text x="167.8" y="153.3">1) Required pull-up and pull-down resistors at host for open drain signals</text>
<text x="167.8" y="206.7">2) For PCIE_REFCLKN/P, place the series resistors and shunt capacitors close to QCA61x4A-1</text>
<text x="167.8" y="214.3">3) For PCIE_TXN/P, place C501 and C502 close to QCA6164A</text>
</g>
<text font-size="3.6" x="327.9" y="269.5">BI/WIFI</text>
<g font-size="3.3">
<text x="170.4" y="165.2">PIN#</text>
<text x="188.2" y="165.2">NET NAME</text>
<text x="218.6" y="165.2">TYPE</text>
<text x="231.3" y="165.2">NOTES</text>
<text x="170.4" y="170.3">146</text>
<text x="188.2" y="170.3">PCIE_WAKE_L</text>
<text x="218.6" y="170.3">OD</text>
<text x="231.3" y="170.3">Ext. pull-up to VDDIO_GPIO2 at host side</text>
<text x="170.4" y="175.4">114</text>
<text x="188.2" y="175.4">PCIE_CLKREQ_L</text>
<text x="218.6" y="175.4">OD</text>
<text x="231.3" y="175.4">Ext. pull-up to VDDIO_AO at host side</text>
<text x="170.4" y="180.5">145</text>
<text x="170.4" y="185.5">157</text>
<text x="188.2" y="180.5">PCIE_RST_L</text>
<text x="188.2" y="185.5">WLAN_LED</text>
<text x="218.6" y="180.5">OD</text>
<text x="218.6" y="185.5">OD</text>
<text x="231.3" y="180.5">Ext. pull-down to GNDat host side</text>
<text x="231.3" y="185.5">Ext. pull-up to VDDIO_GPIO2 at host side; otherwise short to GND</text>
<text x="170.4" y="190.6">147</text>
<text x="188.2" y="190.6">BT_LED</text>
<text x="218.6" y="190.6">OD</text>
<text x="231.3" y="190.6">If used, ext. pull-up to VDDIO_GPIO2 at host side; otherwise short to GND</text>
<text x="170.4" y="195.7">135</text>
<text x="188.2" y="195.7">QOW</text>
<text x="218.6" y="195.7">OD</text>
<text x="231.3" y="195.7">If used, Ext. pull-up to VDDIO_GPIO2 at host side; otherwise short to GND</text>
</g>
<g font-size="2.3" fill="#000080">
<text x="76.4" y="16.3">TP501</text>
<text x="18" y="22.4">U500-2</text>
<text x="76.4" y="19.4">TP0.3mm</text>
<text x="78.9" y="37.7">R536</text>
<text x="86.6" y="37.7">0R</text>
<text x="91.6" y="37.7">±5% 0201</text>
<text x="76.4" y="46.8">TP502</text>
<text x="86.6" y="46.8">TP503</text>
<text x="106.9" y="47.8">R540</text>
<text x="114.5" y="47.8">0R</text>
<text x="119.6" y="47.8">±5% 0201</text>
<text x="76.4" y="49.9">TP0.3mmTP0.3mm</text>
<text x="129.7" y="70.7">R501</text>
<text x="129.7" y="73.2">100K</text>
<text x="129.7" y="75.8">±5%</text>
<text x="129.7" y="78.3">0201</text>
<text x="119.6" y="93.6">R503</text>
<text x="119.6" y="96.1">10K</text>
<text x="119.6" y="98.6">.01</text>
<text x="119.6" y="101.2">0201</text>
<text x="76.4" y="105.2">TP507</text>
<text x="86.6" y="105.2">TP506</text>
<text x="73.9" y="111.3">R520</text>
<text x="76.4" y="108.3">TP0.3mmTP0.3mm</text>
<text x="81.5" y="111.3">0R</text>
<text x="86.6" y="111.3">±5%</text>
<text x="94.2" y="111.3">0201</text>
<text x="129.7" y="113.9">R504</text>
<text x="119.6" y="119">R519</text>
<text x="129.7" y="116.4">10K</text>
<text x="129.7" y="119">.01</text>
<text x="76.4" y="120.5">TP504</text>
<text x="76.4" y="123.5">TP0.3mmTP0.3mm</text>
<text x="86.6" y="120.5">TP505</text>
<text x="119.6" y="121.5">10K</text>
<text x="119.6" y="124">.01</text>
<text x="129.7" y="121.5">0201</text>
<text x="119.6" y="126.6">0201</text>
<text x="18" y="149.4">QCA6164A</text>
<text x="76.4" y="164.7">C501</text>
<text x="76.4" y="167.2">0.1uF</text>
<text x="94.2" y="167.2">R534</text>
<text x="76.4" y="169.8">0201</text>
<text x="76.4" y="172.3">6.3V</text>
<text x="94.2" y="169.8">0R</text>
<text x="94.2" y="172.3">±5%</text>
<text x="18" y="174.8">U500-3</text>
<text x="76.4" y="174.8">+/-10%</text>
<text x="94.2" y="174.8">0201</text>
<text x="66.2" y="185">C502</text>
<text x="94.2" y="185">R535</text>
<text x="106.9" y="185">0R</text>
<text x="66.2" y="187.5">6.3V+/-10%</text>
<text x="84" y="187.5">0201</text>
<text x="94.2" y="187.5">±5%</text>
<text x="104.3" y="187.5">0201</text>
<text x="71.3" y="195.2">R506</text>
<text x="78.9" y="195.2">0R</text>
<text x="84" y="195.2">±5%</text>
<text x="91.6" y="195.2">0201</text>
<text x="137.4" y="192.6">L511</text>
<text x="137.4" y="195.2">NM</text>
<text x="150.1" y="192.6">L512</text>
<text x="150.1" y="195.2">NM</text>
<text x="71.3" y="200.2">R507</text>
<text x="78.9" y="200.2">0R</text>
<text x="84" y="200.2">±5%</text>
<text x="91.6" y="200.2">0201</text>
<text x="137.4" y="200.2">0201</text>
<text x="150.1" y="200.2">0201</text>
<text x="96.7" y="215.5">C505</text>
<text x="106.9" y="215.5">C561</text>
<text x="137.4" y="212.9">C569</text>
<text x="137.4" y="215.5">NM</text>
<text x="150.1" y="212.9">C570</text>
<text x="150.1" y="215.5">NM</text>
<text x="96.7" y="218">NM</text>
<text x="96.7" y="220.6">0201</text>
<text x="106.9" y="218">NM</text>
<text x="106.9" y="220.6">0201</text>
<text x="137.4" y="218">0201</text>
<text x="150.1" y="218">0201</text>
<text x="18" y="263.7">QCA6164A</text>
</g>
<g font-size="2.3" fill="#004080">
<text x="47.8" y="29">GPIO0</text>
<text x="47.8" y="31.6">GPIO1</text>
<text x="47.8" y="34.1">GPIO2</text>
<text x="47.8" y="36.7">GPIO3</text>
<text x="47.8" y="41.7">GPIO5</text>
<text x="47.8" y="39.2">GPIO4</text>
<text x="47.8" y="46.8">GPIO7</text>
<text x="47.8" y="44.3">GPIO6</text>
<text x="47.8" y="49.4">GPIO8</text>
<text x="47.8" y="51.9">GPIO9</text>
<text x="46.6" y="54.4">GPIO10</text>
<text x="38" y="62.1">CLK_REQ_OUT</text>
<text x="42.3" y="64.6">GPS_COEX</text>
<text x="43" y="69.7">LTE_SYNC</text>
<text x="45.5" y="67.1">LTE_PRI</text>
<text x="41.1" y="72.2">LTE_ACTIVE</text>
<text x="43.6" y="77.3">PCM_OUT</text>
<text x="46.2" y="74.8">PCM_IN</text>
<text x="42.2" y="79.8">PCM_SYNC</text>
<text x="44" y="82.4">PCM_CLK</text>
<text x="42.5" y="87.5">UART_RXD</text>
<text x="42.8" y="84.9">UART_TXD</text>
<text x="32" y="95.1">BT_WAKEUP_SLAVE</text>
<text x="42.7" y="90">UART_CTS</text>
<text x="42.7" y="92.5">UART_RTS</text>
<text x="35" y="97.6">3D_FRAME_SYNC</text>
<text x="35.3" y="105.2">WLAN_RF_KILL_L</text>
<text x="41.1" y="107.8">PCIE_RST_L</text>
<text x="38.8" y="110.3">PCIE_WAKE_L</text>
<text x="42.4" y="112.9">WLAN_LED</text>
<text x="46.2" y="117.9">BT_LED</text>
<text x="46.6" y="115.4">GPIO21</text>
<text x="33" y="123">BT_WAKEUP_HOST</text>
<text x="39.1" y="120.5">BT_RF_KILL_L</text>
<text x="49" y="125.6">QOW</text>
<text x="37.8" y="133.2">PCI_CLKREQ_L</text>
<text x="40.6" y="135.7">CLK_REQ_IN</text>
<text x="46.8" y="140.8">WL_EN</text>
<text x="47.4" y="138.3">BT_EN</text>
<text x="42.4" y="184">PCIE_TX_N</text>
<text x="42.2" y="191.6">PCIE_RX_N</text>
<text x="42.5" y="186.5">PCIE_TX_P</text>
<text x="42.3" y="194.1">PCIE_RX_P</text>
<text x="36.3" y="199.2">PCIE_REFCLK_N</text>
<text x="36.4" y="201.8">PCIE_REFCLK_P</text>
<text x="50.2" y="214.5">NC1</text>
<text x="50.2" y="219.5">NC2</text>
<text x="48.1" y="227.2">GNDD</text>
<text x="48.1" y="229.7">GNDD</text>
<text x="48.1" y="237.3">GNDD</text>
<text x="48.1" y="234.8">GNDD</text>
<text x="48.1" y="244.9">GNDD</text>
<text x="48.1" y="242.4">GNDD</text>
<text x="48.1" y="252.6">GNDD</text>
</g>
<g font-size="2.3">
<text x="57.9" y="27.4">112</text>
<text x="57.9" y="30">63</text>
<text x="78.4" y="26" transform="rotate(-90 78.4 26)">1</text>
<text x="57.9" y="35.1">52</text>
<text x="57.9" y="32.5">53</text>
<text x="57.9" y="40.1">82</text>
<text x="57.9" y="37.6">72</text>
<text x="86.1" y="40.1">2</text>
<text x="98.5" y="40.1">1</text>
<text x="57.9" y="45.2">102</text>
<text x="57.9" y="42.7">92</text>
<text x="57.9" y="47.8">113</text>
<text x="114" y="42.7">2</text>
<text x="126.4" y="42.7">1</text>
<text x="164.5" y="44">MSM_MAWC_UART_RX</text>
<text x="57.9" y="50.3">91</text>
<text x="57.9" y="52.8">73</text>
<text x="78.4" y="56.4" transform="rotate(-90 78.4 56.4)">1</text>
<text x="88.6" y="56.4" transform="rotate(-90 88.6 56.4)">1</text>
<text x="57.9" y="60.5">36</text>
<text x="57.9" y="63">65</text>
<text x="57.9" y="65.5">95</text>
<text x="101" y="61.8">CLK_REQ_OUT</text>
<text x="141.7" y="64.3">GPS_COEX</text>
<text x="57.9" y="68.1">76</text>
<text x="57.9" y="70.6">67</text>
<text x="101" y="66.9">LTE_PRI</text>
<text x="126.6" y="69.4" transform="rotate(-90 126.6 69.4)">1</text>
<text x="57.9" y="73.2">85</text>
<text x="57.9" y="75.7">55</text>
<text x="101" y="77">PCM_OUT</text>
<text x="57.9" y="78.2">56</text>
<text x="57.9" y="80.8">66</text>
<text x="57.9" y="83.3">37</text>
<text x="126.6" y="81.8" transform="rotate(-90 126.6 81.8)">2</text>
<text x="57.9" y="85.9">47</text>
<text x="57.9" y="88.4">16</text>
<text x="101" y="84.7">UART_TXD</text>
<text x="57.9" y="93.5">75</text>
<text x="57.9" y="90.9">26</text>
<text x="101" y="92.3">UART_RTS</text>
<text x="116.5" y="92.2" transform="rotate(-90 116.5 92.2)">1</text>
<text x="57.9" y="96">57</text>
<text x="78.4" y="97.3" transform="rotate(-90 78.4 97.3)">1</text>
<text x="88.6" y="97.3" transform="rotate(-90 88.6 97.3)">1</text>
<text x="57.9" y="103.6">127</text>
<text x="57.9" y="106.2">145</text>
<text x="116.5" y="104.7" transform="rotate(-90 116.5 104.7)">2</text>
<text x="57.9" y="108.7">146</text>
<text x="57.9" y="111.3">157</text>
<text x="57.9" y="113.8">167</text>
<text x="75.9" y="113.8">1</text>
<text x="88.3" y="113.8">2</text>
<text x="126.6" y="112.6" transform="rotate(-90 126.6 112.6)">1</text>
<text x="141.7" y="110.1">PCIE_WAKE_L</text>
<text x="57.9" y="116.3">147</text>
<text x="57.9" y="118.9">137</text>
<text x="116.5" y="117.6" transform="rotate(-90 116.5 117.6)">1</text>
<text x="57.9" y="121.4">155</text>
<text x="57.9" y="124">135</text>
<text x="126.6" y="125" transform="rotate(-90 126.6 125)">2</text>
<text x="57.9" y="131.6">114</text>
<text x="78.4" y="130.1" transform="rotate(-90 78.4 130.1)">1</text>
<text x="88.6" y="130.1" transform="rotate(-90 88.6 130.1)">1</text>
<text x="116.5" y="130.1" transform="rotate(-90 116.5 130.1)">2</text>
<text x="57.9" y="136.7">93</text>
<text x="57.9" y="134.1">83</text>
<text x="144.2" y="132.9">PCIE_CLKREQ_L</text>
<text x="57.9" y="139.2">103</text>
<text x="75.9" y="179.8">1</text>
<text x="83.3" y="179.8">2</text>
<text x="91.1" y="179.8">1</text>
<text x="103.6" y="179.8">2</text>
<text x="57.9" y="182.4">15</text>
<text x="57.9" y="184.9">5</text>
<text x="75.9" y="184.9">1</text>
<text x="83.3" y="184.9">20.1uF 1</text>
<text x="103.6" y="184.9">2</text>
<text x="57.9" y="190">3</text>
<text x="134.3" y="188.8" transform="rotate(-90 134.3 188.8)">1</text>
<text x="147" y="188.8" transform="rotate(-90 147 188.8)">1</text>
<text x="57.9" y="192.5">13</text>
<text x="57.9" y="197.6">14</text>
<text x="73.4" y="197.6">1</text>
<text x="85.8" y="197.6">2</text>
<text x="57.9" y="200.2">4</text>
<text x="73.4" y="202.7">1</text>
<text x="85.8" y="202.7">2</text>
<text x="134.3" y="203.8" transform="rotate(-90 134.3 203.8)">2</text>
<text x="147" y="203.8" transform="rotate(-90 147 203.8)">2</text>
<text x="134.3" y="209.1" transform="rotate(-90 134.3 209.1)">1</text>
<text x="147" y="209.1" transform="rotate(-90 147 209.1)">1</text>
<text x="57.9" y="212.9">165</text>
<text x="93.6" y="211.6" transform="rotate(-90 93.6 211.6)">1</text>
<text x="103.8" y="211.6" transform="rotate(-90 103.8 211.6)">1</text>
<text x="57.9" y="217.9">154</text>
<text x="134.3" y="221.5" transform="rotate(-90 134.3 221.5)">2</text>
<text x="147" y="221.5" transform="rotate(-90 147 221.5)">2</text>
<text x="57.9" y="225.6">1</text>
<text x="93.6" y="224.1" transform="rotate(-90 93.6 224.1)">2</text>
<text x="103.8" y="224.1" transform="rotate(-90 103.8 224.1)">2</text>
<text x="57.9" y="228.1">11</text>
<text x="57.9" y="233.2">43</text>
<text x="57.9" y="235.7">32</text>
<text x="57.9" y="243.3">2</text>
<text x="57.9" y="240.8">12</text>
<text x="57.9" y="251">34</text>
<text x="43.4" y="263.5">Note: Dedicated GND for pins 1, 11, 43,</text>
<text x="43.4" y="265.8">32, 12, 2, and 34</text>
<text x="326.1" y="278.7">Title</text>
<text x="336.2" y="281.3">X7</text>
<text x="326.1" y="286.3">Size</text>
<text x="336.2" y="286.3">Document Number</text>
<text x="409.9" y="286.3">Rev</text>
<text x="326.1" y="294">Date:</text>
<text x="328.6" y="288.9">A3</text>
<text x="336.2" y="288.9">&lt;Doc&gt;</text>
<text x="339.3" y="294">Monday, March 23, 2015</text>
<text x="376.9" y="294">Sheet</text>
<text x="389.6" y="294">9</text>
<text x="397.2" y="294">of</text>
<text x="404.8" y="294">41</text>
<text x="411.7" y="289.1">P0</text>
</g>
<g font-size="2.3" fill="#f00">
<text x="159.5" y="41.3">o</text>
<text x="159" y="43.8">o</text>
<text x="95.5" y="61.6">o</text>
<text x="136.1" y="64.1">o</text>
<text x="95.5" y="66.7">o</text>
<text x="96" y="69.2">o</text>
<text x="95.5" y="76.8">o</text>
<text x="96" y="74.3">o</text>
<text x="93.4" y="79.4">o</text>
<text x="96" y="81.9">o</text>
<text x="95.5" y="84.5">o</text>
<text x="96" y="87">o</text>
<text x="96" y="89.5">o</text>
<text x="112" y="85.9">DVDD_GPIO2</text>
<text x="95.5" y="92.1">o</text>
<text x="136.6" y="107.3">o</text>
<text x="112" y="111.3">VDDIO_AO</text>
<text x="136.1" y="109.9">o</text>
<text x="93.4" y="114.9">o</text>
<text x="98.2" y="115.1">32KHz_CLK_IN</text>
<text x="93.4" y="137.8">o</text>
<text x="138.6" y="132.7">o</text>
<text x="93.4" y="140.3">o</text>
<text x="151.3" y="181">o</text>
<text x="156.9" y="181.2">PCIE_TXN</text>
<text x="108.7" y="191.1">o</text>
<text x="113.5" y="191.3">PCIE_RXN</text>
<text x="151.3" y="186.1">o</text>
<text x="156.9" y="186.3">PCIE_TXP</text>
<text x="108.7" y="193.7">o</text>
<text x="113.5" y="193.9">PCIE_RXP</text>
<text x="108.7" y="198.8">o</text>
<text x="108.7" y="203.8">o</text>
<text x="113.5" y="199">PCIE_REFCLKN</text>
<text x="113.5" y="204">PCIE_REFCLKP</text>
</g>
<g font-size="2.3" fill="#000040">
<text x="164.3" y="41.5">MSM_MAWC_UART_TX</text>
<text x="100.8" y="69.4">LTE_SYNC</text>
<text x="100.8" y="74.5">PCM_IN</text>
<text x="100.8" y="79.6">PCM_SYNC</text>
<text x="100.8" y="82.1">PCM_CLK</text>
<text x="100.8" y="87.2">UART_RXD</text>
<text x="100.8" y="89.7">UART_CTS</text>
<text x="141.4" y="107.5">PCIE_RST_L</text>
<text x="98.2" y="138">BT_EN</text>
<text x="98.2" y="140.5">WL_EN</text>
</g>
<g font-size="2" fill="#00f">
<text x="18" y="42.6">VDDIO_GPIO0 DOMAIN</text>
<text x="18" y="78.1">VDDIO_GPIO1 DOMAIN</text>
<text x="18" y="116.2">VDDIO_GPIO2 DOMAIN</text>
<text x="18" y="139.1">VDDIO_AO DOMAIN</text>
<text x="20.5" y="195">PCIE BLOCK</text>
</g>
<g font-size="1.8">
<text x="44.2" y="1.9">5</text>
<text x="127.1" y="1.9">4</text>
<text x="210.1" y="1.9">3</text>
<text x="293" y="1.9">2</text>
<text x="376" y="1.9">1</text>
<text x=".8" y="40.6">D</text>
<text x="418.2" y="40.6">D</text>
<text x=".8" y="113.6">C</text>
<text x="418.2" y="113.6">C</text>
<text x=".8" y="186.6">B</text>
<text x="418.2" y="186.6">B</text>
<text x=".8" y="259.5">A</text>
<text x="418.2" y="259.5">A</text>
<text x="44.2" y="296.3">5</text>
<text x="127.1" y="296.3">4</text>
<text x="210.1" y="296.3">3</text>
<text x="293" y="296.3">2</text>
<text x="376" y="296.3">1</text>
</g>
</svg>
